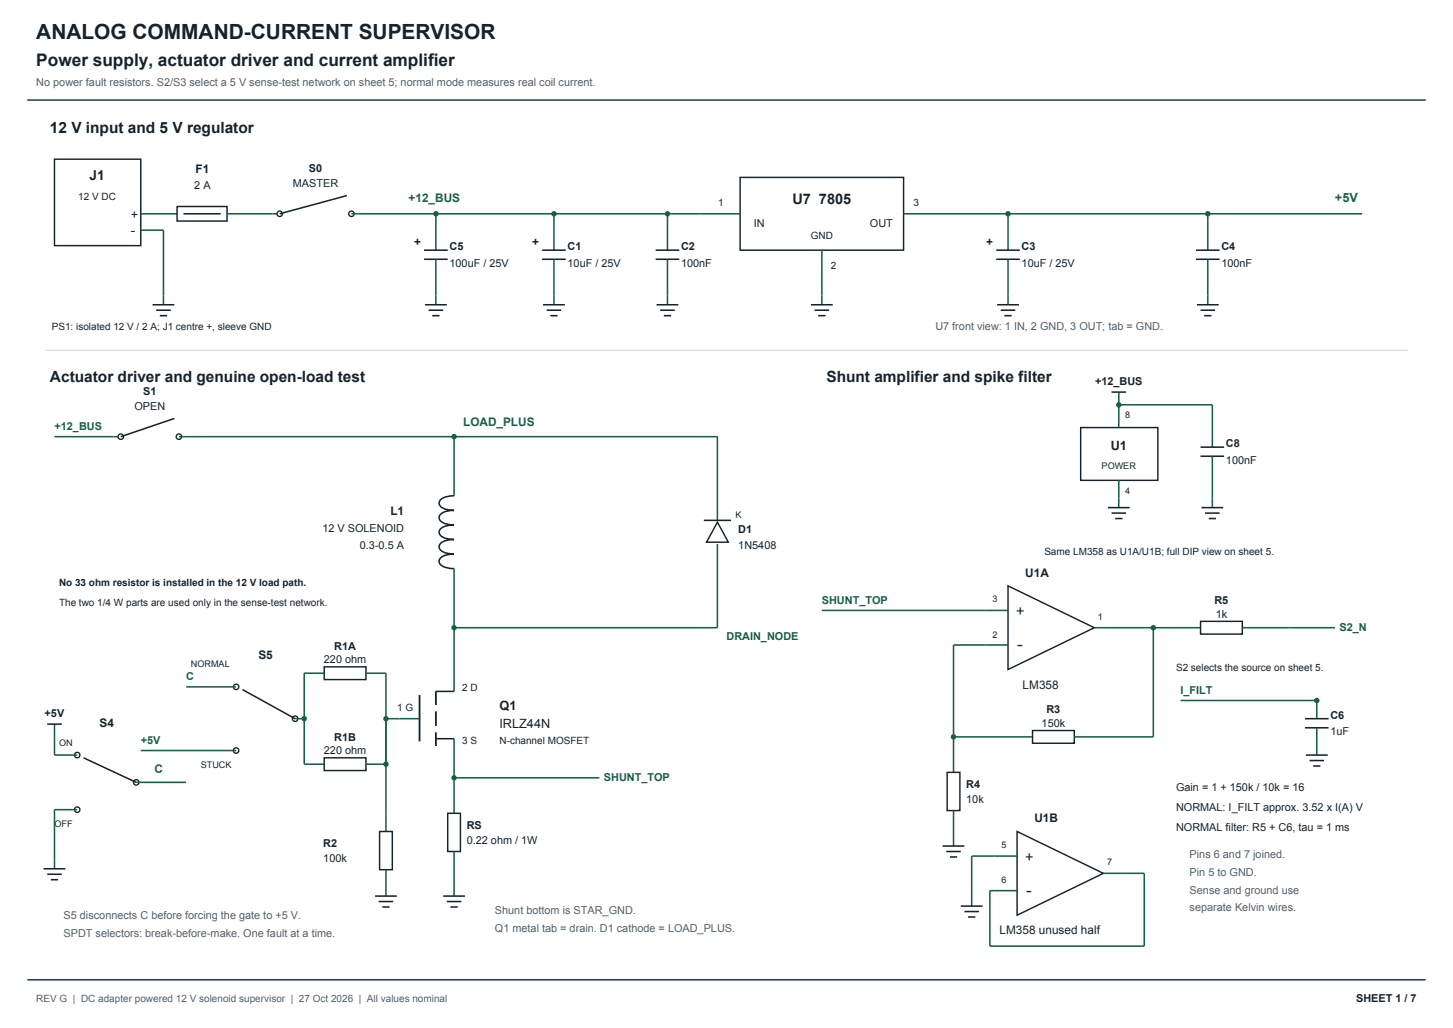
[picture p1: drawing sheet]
<svg xmlns="http://www.w3.org/2000/svg" width="594mm" height="420mm" viewBox="0 0 594 420" stroke-linecap="round" stroke-linejoin="round" font-family="sans-serif">
<path d="M11.1 40.9h571.8M11.1 400.3h571.8" fill="none" stroke="#233f60" stroke-width=".63" stroke-linecap="butt"/>
<path d="M22.3 65h35.2v35.4h-35.2z" fill-rule="evenodd" fill="#fff" stroke="#17232c" stroke-width=".59"/>
<path d="M57.5 87.3h14.9" fill="none" stroke="#176042" stroke-width=".63" stroke-linecap="butt"/>
<path d="M72.4 84.4h20.4v5.9h-20.4z" fill-rule="evenodd" fill="#fff" stroke="#17232c" stroke-width=".59"/>
<path d="M75 87.3h15.2" fill="none" stroke="#17232c" stroke-width=".63" stroke-linecap="butt"/>
<path d="M92.8 87.3h21.5" fill="none" stroke="#176042" stroke-width=".63" stroke-linecap="butt"/>
<g fill="#fff" stroke="#17232c" stroke-width=".56">
<circle cx="114.3" cy="87.3" r="1.11"/>
<circle cx="143.7" cy="87.3" r="1.11"/>
</g>
<path d="M141.8 79.9l-27.5 7.4M62.4 124.5h8.9M63.9 126.7h5.9M65.3 129h3" fill="none" stroke="#17232c" stroke-width=".63" stroke-linecap="butt"/>
<path d="M57.5 94h9.3v30.5M143.7 87.3h142.2" fill="none" stroke="#176042" stroke-width=".63" stroke-linecap="butt"/>
<circle cx="178.2" cy="87.3" r="1.11" fill="#176042"/>
<path d="M178.2 87.3v14.9M178.2 105.9v18.6" fill="none" stroke="#176042" stroke-width=".63" stroke-linecap="butt"/>
<path d="M173.4 102.2h9.6M173.4 105.9h9.6M173.7 124.5h9M175.2 126.7h6M176.7 129h3" fill="none" stroke="#17232c" stroke-width=".63" stroke-linecap="butt"/>
<circle cx="226.5" cy="87.3" r="1.11" fill="#176042"/>
<path d="M226.5 87.3v14.9M226.5 105.9v18.6" fill="none" stroke="#176042" stroke-width=".63" stroke-linecap="butt"/>
<path d="M221.6 102.2h9.7M221.6 105.9h9.7M222 124.5h8.9M223.5 126.7h5.9M225 129h2.9" fill="none" stroke="#17232c" stroke-width=".63" stroke-linecap="butt"/>
<circle cx="272.9" cy="87.3" r="1.11" fill="#176042"/>
<path d="M272.9 87.3v14.9M272.9 105.9v18.6" fill="none" stroke="#176042" stroke-width=".63" stroke-linecap="butt"/>
<path d="M268 102.2h9.7M268 105.9h9.7M268.4 124.5h8.9M269.9 126.7h5.9M271.4 129h3" fill="none" stroke="#17232c" stroke-width=".63" stroke-linecap="butt"/>
<path d="M302.6 72.5h66.8v29.7h-66.8z" fill-rule="evenodd" fill="#fff" stroke="#17232c" stroke-width=".59"/>
<path d="M285.9 87.3h16.7M369.4 87.3h187.5M336 102.2v22.3" fill="none" stroke="#176042" stroke-width=".63" stroke-linecap="butt"/>
<path d="M331.5 124.5h8.9M333 126.7h6M334.5 129h3" fill="none" stroke="#17232c" stroke-width=".63" stroke-linecap="butt"/>
<circle cx="412.1" cy="87.3" r="1.11" fill="#176042"/>
<path d="M412.1 87.3v14.9M412.1 105.9v18.6" fill="none" stroke="#176042" stroke-width=".63" stroke-linecap="butt"/>
<path d="M407.3 102.2h9.6M407.3 105.9h9.6M407.6 124.5h8.9M409.1 126.7h6M410.6 129h3" fill="none" stroke="#17232c" stroke-width=".63" stroke-linecap="butt"/>
<circle cx="493.8" cy="87.3" r="1.11" fill="#176042"/>
<path d="M493.8 87.3v14.9M493.8 105.9v18.6M22.3 178.4h27.1" fill="none" stroke="#176042" stroke-width=".63" stroke-linecap="butt"/>
<path d="M488.9 102.2h9.7M488.9 105.9h9.7M489.3 124.5h8.9M490.8 126.7h5.9M492.3 129h2.9" fill="none" stroke="#17232c" stroke-width=".63" stroke-linecap="butt"/>
<path d="M18.6 143.1h556.8" fill="none" stroke="#ccd4da" stroke-width=".41"/>
<g fill="#fff" stroke="#17232c" stroke-width=".56">
<circle cx="49.4" cy="178.4" r="1.11"/>
<circle cx="73.1" cy="178.4" r="1.11"/>
</g>
<path d="M71.3 171l-21.9 7.4" fill="none" stroke="#17232c" stroke-width=".63" stroke-linecap="butt"/>
<path d="M73.1 178.4h112.5v14.9" fill="none" stroke="#176042" stroke-width=".63" stroke-linecap="butt"/>
<circle cx="185.6" cy="178.4" r="1.11" fill="#176042"/>
<path d="M185.6 178.4h107.7v34.2M185.6 193.3v9.3M185.6 232.3v24.2M293.3 222.3v34.2" fill="none" stroke="#176042" stroke-width=".63" stroke-linecap="butt"/>
<path d="M185.6 202.6a5.9 5.9 0 0 0-6.1 2.6 3.2 3.2 0 0 0 3.3 3l2.8 .3a5.9 5.9 0 0 0-6.1 2.7 3.2 3.2 0 0 0 3.3 3l2.8 .3a5.9 5.9 0 0 0-6.1 2.6 3.2 3.2 0 0 0 3.3 3l2.8 .3a5.9 5.9 0 0 0-6.1 2.7 3.2 3.2 0 0 0 3.3 3l2.8 .3a5.9 5.9 0 0 0-6.1 2.6 3.2 3.2 0 0 0 3.3 3l2.8 .3" fill="none" stroke="#17232c" stroke-width=".63" stroke-linecap="butt"/>
<path d="M293.3 213.3l4.4 8.2h-8.9z" fill="#fff" stroke="#17232c" stroke-width=".59"/>
<path d="M287.7 212.6h11.2" fill="none" stroke="#17232c" stroke-width=".63" stroke-linecap="butt"/>
<path d="M185.6 256.5h107.7" fill="none" stroke="#176042" stroke-width=".63" stroke-linecap="butt"/>
<circle cx="185.6" cy="256.5" r="1.11" fill="#176042"/>
<path d="M185.6 256.5v26M163.3 293.6h8.2M185.6 301.8v30.5" fill="none" stroke="#176042" stroke-width=".63" stroke-linecap="butt"/>
<path d="M178.2 282.5h7.4M178.2 301.8h7.4" fill="none" stroke="#17232c" stroke-width=".63" stroke-linecap="butt"/>
<path d="M171.5 284v18.9M178.2 282.5v5.6M178.2 290.7v5.9M178.2 299.2v5.6" fill="none" stroke="#17232c" stroke-width=".74" stroke-linecap="butt"/>
<path d="M183 332.3h5.2v15.6h-5.2z" fill-rule="evenodd" fill="#fff" stroke="#17232c" stroke-width=".59"/>
<path d="M185.6 347.9v18.2" fill="none" stroke="#176042" stroke-width=".63" stroke-linecap="butt"/>
<path d="M181.2 366.1h8.9M182.7 368.3h5.9M184.1 370.6h3" fill="none" stroke="#17232c" stroke-width=".63" stroke-linecap="butt"/>
<circle cx="185.6" cy="317.8" r="1.11" fill="#176042"/>
<path d="M185.6 317.8h59.4" fill="none" stroke="#176042" stroke-width=".63" stroke-linecap="butt"/>
<g fill="#fff" stroke="#17232c" stroke-width=".56">
<circle cx="55.7" cy="319.6" r="1.11"/>
<circle cx="31.6" cy="308.5" r="1.11"/>
<circle cx="31.6" cy="330.8" r="1.11"/>
</g>
<path d="M19.3 295.9h5.9M34.2 309.6l21.5 10M17.8 355h8.9M19.3 357.2h5.9M20.8 359.4h3" fill="none" stroke="#17232c" stroke-width=".63" stroke-linecap="butt"/>
<path d="M22.3 295.9v12.6h9.3M55.7 319.6h20.4M31.6 330.8h-9.3v24.2" fill="none" stroke="#176042" stroke-width=".63" stroke-linecap="butt"/>
<g fill="#fff" stroke="#17232c" stroke-width=".56">
<circle cx="120.7" cy="293.6" r="1.11"/>
<circle cx="96.5" cy="280.6" r="1.11"/>
<circle cx="96.5" cy="306.6" r="1.11"/>
</g>
<path d="M99.1 281.7l21.6 11.9" fill="none" stroke="#17232c" stroke-width=".63" stroke-linecap="butt"/>
<path d="M124.4 275v37.2M76.1 280.6h20.4M120.7 293.6h3.7M57.5 306.6h39" fill="none" stroke="#176042" stroke-width=".63" stroke-linecap="butt"/>
<circle cx="124.4" cy="293.6" r="1.11" fill="#176042"/>
<path d="M124.4 275h8.1" fill="none" stroke="#176042" stroke-width=".63" stroke-linecap="butt"/>
<path d="M132.5 272.4h17.1v5.2h-17.1z" fill-rule="evenodd" fill="#fff" stroke="#17232c" stroke-width=".59"/>
<path d="M149.6 275h8.2M124.4 312.2h8.1" fill="none" stroke="#176042" stroke-width=".63" stroke-linecap="butt"/>
<path d="M132.5 309.6h17.1v5.2h-17.1z" fill-rule="evenodd" fill="#fff" stroke="#17232c" stroke-width=".59"/>
<path d="M157.8 275v37.2h-8.2M157.8 293.6h5.5" fill="none" stroke="#176042" stroke-width=".63" stroke-linecap="butt"/>
<g fill="#176042">
<circle cx="157.8" cy="312.2" r="1.11"/>
<circle cx="157.8" cy="293.6" r="1.11"/>
</g>
<path d="M157.8 293.6v46.1" fill="none" stroke="#176042" stroke-width=".63" stroke-linecap="butt"/>
<path d="M155.2 339.7h5.2v15.6h-5.2z" fill-rule="evenodd" fill="#fff" stroke="#17232c" stroke-width=".59"/>
<path d="M157.8 355.3v10.8" fill="none" stroke="#176042" stroke-width=".63" stroke-linecap="butt"/>
<path d="M153.3 366.1h8.9M154.8 368.3h6M156.3 370.6h3" fill="none" stroke="#17232c" stroke-width=".63" stroke-linecap="butt"/>
<path d="M441.8 174.7h31.5v21.5h-31.5z" fill-rule="evenodd" fill="#fff" stroke="#17232c" stroke-width=".59"/>
<path d="M457.4 160.2v14.5M457.4 165.4h38.2M457.4 196.2v11.2" fill="none" stroke="#176042" stroke-width=".63" stroke-linecap="butt"/>
<path d="M454.4 160.2h5.9M452.9 207.4h8.9M454.4 209.6h5.9M455.9 211.9h3" fill="none" stroke="#17232c" stroke-width=".63" stroke-linecap="butt"/>
<circle cx="457.4" cy="165.4" r="1.11" fill="#176042"/>
<path d="M495.6 165.4v17.3M495.6 186.4v21" fill="none" stroke="#176042" stroke-width=".63" stroke-linecap="butt"/>
<path d="M490.8 182.7h9.6M490.8 186.4h9.6M491.2 207.4h8.9M492.6 209.6h6M494.1 211.9h3" fill="none" stroke="#17232c" stroke-width=".63" stroke-linecap="butt"/>
<path d="M412.1 239.4l35.3 17.1-35.3 17.1z" fill="#fff" stroke="#17232c" stroke-width=".59"/>
<path d="M336 249.4h76.1M447.4 256.5h9.2M412.1 263.5h-22.3v41.3" fill="none" stroke="#176042" stroke-width=".63" stroke-linecap="butt"/>
<circle cx="389.8" cy="301.1" r="1.11" fill="#176042"/>
<path d="M389.8 304.8v10.8" fill="none" stroke="#176042" stroke-width=".63" stroke-linecap="butt"/>
<path d="M387.2 315.6h5.2v15.6h-5.2z" fill-rule="evenodd" fill="#fff" stroke="#17232c" stroke-width=".59"/>
<path d="M456.6 256.5h14.9v44.6M389.8 331.2v14.5" fill="none" stroke="#176042" stroke-width=".63" stroke-linecap="butt"/>
<path d="M385.4 345.7h8.9M386.8 347.9h6M388.3 350.1h3" fill="none" stroke="#17232c" stroke-width=".63" stroke-linecap="butt"/>
<circle cx="471.5" cy="256.5" r="1.11" fill="#176042"/>
<path d="M389.8 301.1h32.3" fill="none" stroke="#176042" stroke-width=".63" stroke-linecap="butt"/>
<path d="M422.1 298.5h17.1v5.2h-17.1z" fill-rule="evenodd" fill="#fff" stroke="#17232c" stroke-width=".59"/>
<path d="M471.5 256.5h19.3M439.2 301.1h32.3" fill="none" stroke="#176042" stroke-width=".63" stroke-linecap="butt"/>
<path d="M490.8 253.9h17.1v5.2h-17.1z" fill-rule="evenodd" fill="#fff" stroke="#17232c" stroke-width=".59"/>
<path d="M507.9 256.5h37.8M482.6 286.2h55.7" fill="none" stroke="#176042" stroke-width=".63" stroke-linecap="butt"/>
<circle cx="538.3" cy="286.2" r="1.11" fill="#176042"/>
<path d="M538.3 286.2v7.4M538.3 297.3v11.2" fill="none" stroke="#176042" stroke-width=".63" stroke-linecap="butt"/>
<path d="M533.5 293.6h9.6M533.5 297.3h9.6M533.9 308.5h8.9M535.3 310.7h6M536.8 313h3" fill="none" stroke="#17232c" stroke-width=".63" stroke-linecap="butt"/>
<path d="M415.8 339.7l35.3 17.1-35.3 17.1z" fill="#fff" stroke="#17232c" stroke-width=".59"/>
<path d="M415.8 349.8h-18.6v20.4M451.1 356.8h16.7v29.7h-63.1v-22.6h11.1" fill="none" stroke="#176042" stroke-width=".63" stroke-linecap="butt"/>
<path d="M392.8 370.2h8.9M394.3 372.4h5.9M395.8 374.7h2.9" fill="none" stroke="#17232c" stroke-width=".63" stroke-linecap="butt"/>
<text font-size="8.5" fill="#17232c" x="14.8" y="16">ANALOG COMMAND-CURRENT SUPERVISOR</text>
<g font-size="7.1" fill="#17232c">
<text x="14.8" y="27.1">Power supply, actuator driver and current amplifier</text>
<text x="415.8" y="265.8">-</text>
<text x="419.5" y="366.1">-</text>
</g>
<g font-size="6.3" fill="#17232c">
<text x="20.4" y="54.3">12 V input and 5 V regulator</text>
<text x="20.4" y="156.1">Actuator driver and genuine open-load test</text>
<text x="337.8" y="156.1">Shunt amplifier and spike filter</text>
</g>
<g font-size="5.9" fill="#17232c">
<text x="323.9" y="83.3">U7 7805</text>
<text x="415.4" y="251.6">+</text>
<text x="419.1" y="352">+</text>
</g>
<g font-size="5.6" fill="#17232c">
<text x="36.6" y="73.6">J1</text>
<text x="53.5" y="95.9">-</text>
</g>
<text font-size="5.2" fill="#176042" x="545.7" y="82.5">+5V</text>
<g font-size="5.2" fill="#17232c">
<text x="53.5" y="89.6">+</text>
<text x="454.1" y="184">U1</text>
<text x="204.2" y="289.9">Q1</text>
<text x="204.2" y="297.3">IRLZ44N</text>
</g>
<g font-size="4.8" fill="#17232c">
<text x="80" y="70.6">F1</text>
<text x="169.3" y="100.4">+</text>
<text x="217.6" y="100.4">+</text>
<text x="403.2" y="100.4">+</text>
<text x="159.6" y="210.4">L1</text>
<text x="419.1" y="235.6">U1A</text>
<text x="105.6" y="269.1">S5</text>
<text x="418.1" y="281.4">LM358</text>
<text x="40.7" y="297">S4</text>
<text x="422.9" y="336">U1B</text>
<text x="408.6" y="381.7">LM358 unused half</text>
</g>
<g font-size="4.8" fill="#176042">
<text x="167.1" y="82.5">+12_BUS</text>
<text x="189.3" y="173.9">LOAD_PLUS</text>
<text x="63.1" y="315.9">C</text>
</g>
<g font-size="4.5" fill="#50616d">
<text x="14.8" y="34.9">No power fault resistors. S2/S3 select a 5 V sense-test network on sheet 5; normal mode measures real coil current.</text>
<text x="382.4" y="134.9">U7 front view: 1 IN, 2 GND, 3 OUT; tab = GND.</text>
<text x="486.3" y="350.5">Pins 6 and 7 joined.</text>
<text x="486.3" y="357.9">Pin 5 to GND.</text>
<text x="486.3" y="365.4">Sense and ground use</text>
<text x="26" y="375.4">S5 disconnects C before forcing the gate to +5 V.</text>
<text x="202.3" y="373.5">Shunt bottom is STAR_GND.</text>
<text x="486.3" y="372.1">separate Kelvin wires.</text>
<text x="26" y="382.8">SPDT selectors: break-before-make. One fault at a time.</text>
<text x="202.3" y="381">Q1 metal tab = drain. D1 cathode = LOAD_PLUS.</text>
</g>
<g font-size="4.5" fill="#17232c">
<text x="126.3" y="70.2">S0</text>
<text x="79.4" y="77.3">2 A</text>
<text x="119.7" y="76.6">MASTER</text>
<text x="308.1" y="92.9">IN</text>
<text x="355.7" y="92.9">OUT</text>
<text x="183.8" y="102.2">C5</text>
<text x="232" y="102.2">C1</text>
<text x="278.4" y="102.2">C2</text>
<text x="417.7" y="102.2">C3</text>
<text x="499.3" y="102.2">C4</text>
<text x="183.8" y="108.9">100uF / 25V</text>
<text x="232" y="108.9">10uF / 25V</text>
<text x="278.4" y="108.9">100nF</text>
<text x="417.7" y="108.9">10uF / 25V</text>
<text x="499.3" y="108.9">100nF</text>
<text x="58.5" y="161.3">S1</text>
<text x="447.7" y="157.2">+12_BUS</text>
<text x="54.9" y="167.6">OPEN</text>
<text x="501.2" y="182.7">C8</text>
<text x="501.2" y="189.4">100nF</text>
<text x="131.8" y="217.4">12 V SOLENOID</text>
<text x="301.8" y="217.8">D1</text>
<text x="147.1" y="224.1">0.3-0.5 A</text>
<text x="301.8" y="224.1">1N5408</text>
<text x="496.5" y="246.8">R5</text>
<text x="497" y="252.4">1k</text>
<text x="136.6" y="265.4">R1A</text>
<text x="132.4" y="271">220 ohm</text>
<text x="18.2" y="292.9">+5V</text>
<text x="427.8" y="291.4">R3</text>
<text x="543.9" y="293.6">C6</text>
<text x="425.8" y="297">150k</text>
<text x="136.6" y="302.5">R1B</text>
<text x="543.9" y="300.3">1uF</text>
<text x="132.4" y="308.1">220 ohm</text>
<text x="395" y="321.9">R4</text>
<text x="480.8" y="323.4">Gain = 1 + 150k / 10k = 16</text>
<text x="395" y="328.2">10k</text>
<text x="480.8" y="331.5">NORMAL: I_FILT approx. 3.52 x I(A) V</text>
<text x="190.8" y="338.6">RS</text>
<text x="480.8" y="339.7">NORMAL filter: R5 + C6, tau = 1 ms</text>
<text x="132.2" y="346">R2</text>
<text x="190.8" y="344.9">0.22 ohm / 1W</text>
<text x="132.2" y="352.4">100k</text>
<text x="554.4" y="409.2">SHEET 1 / 7</text>
</g>
<g font-size="4.5" fill="#176042">
<text x="22.3" y="175.8">+12_BUS</text>
<text x="336" y="246.8">SHUNT_TOP</text>
<text x="547.6" y="257.9">S2_N</text>
<text x="297" y="261.7">DRAIN_NODE</text>
<text x="76.1" y="278">C</text>
<text x="482.6" y="283.6">I_FILT</text>
<text x="57.5" y="304">+5V</text>
<text x="246.9" y="319.3">SHUNT_TOP</text>
</g>
<g font-size="4.1" fill="#17232c">
<text x="32" y="81.8">12 V DC</text>
<text x="293.7" y="84">1</text>
<text x="373.5" y="84">3</text>
<text x="331.4" y="97.8">GND</text>
<text x="339.7" y="110">2</text>
<text x="21.2" y="134.9">PS1: isolated 12 V / 2 A; J1 centre +, sleeve GND</text>
<text x="426.9" y="226.7">Same LM358 as U1A/U1B; full DIP view on sheet 5.</text>
<text x="24.1" y="239.4">No 33 ohm resistor is installed in the 12 V load path.</text>
<text x="24.1" y="247.5">The two 1/4 W parts are used only in the sense-test network.</text>
<text x="480.8" y="274.3">S2 selects the source on sheet 5.</text>
<text x="189" y="282.5">2 D</text>
<text x="162.3" y="290.3">1 G</text>
<text x="189" y="304">3 S</text>
<text x="204.2" y="304">N-channel MOSFET</text>
</g>
<text font-size="4.1" fill="#50616d" x="14.8" y="409.2">REV G | DC adapter powered 12 V solenoid supervisor | 27 Oct 2026 | All values nominal</text>
<g font-size="3.7" fill="#17232c">
<text x="460" y="171">8</text>
<text x="450.4" y="191.4">POWER</text>
<text x="460" y="201.8">4</text>
<text x="300.7" y="211.5">K</text>
<text x="405.8" y="246.1">3</text>
<text x="448.8" y="253.1">1</text>
<text x="405.8" y="260.5">2</text>
<text x="78" y="272.4">NORMAL</text>
<text x="24.1" y="304.8">ON</text>
<text x="82.1" y="313.7">STUCK</text>
<text x="22.3" y="337.9">OFF</text>
<text x="409.5" y="346.4">5</text>
<text x="452.6" y="353.5">7</text>
<text x="409.5" y="360.9">6</text>
</g>
</svg>
